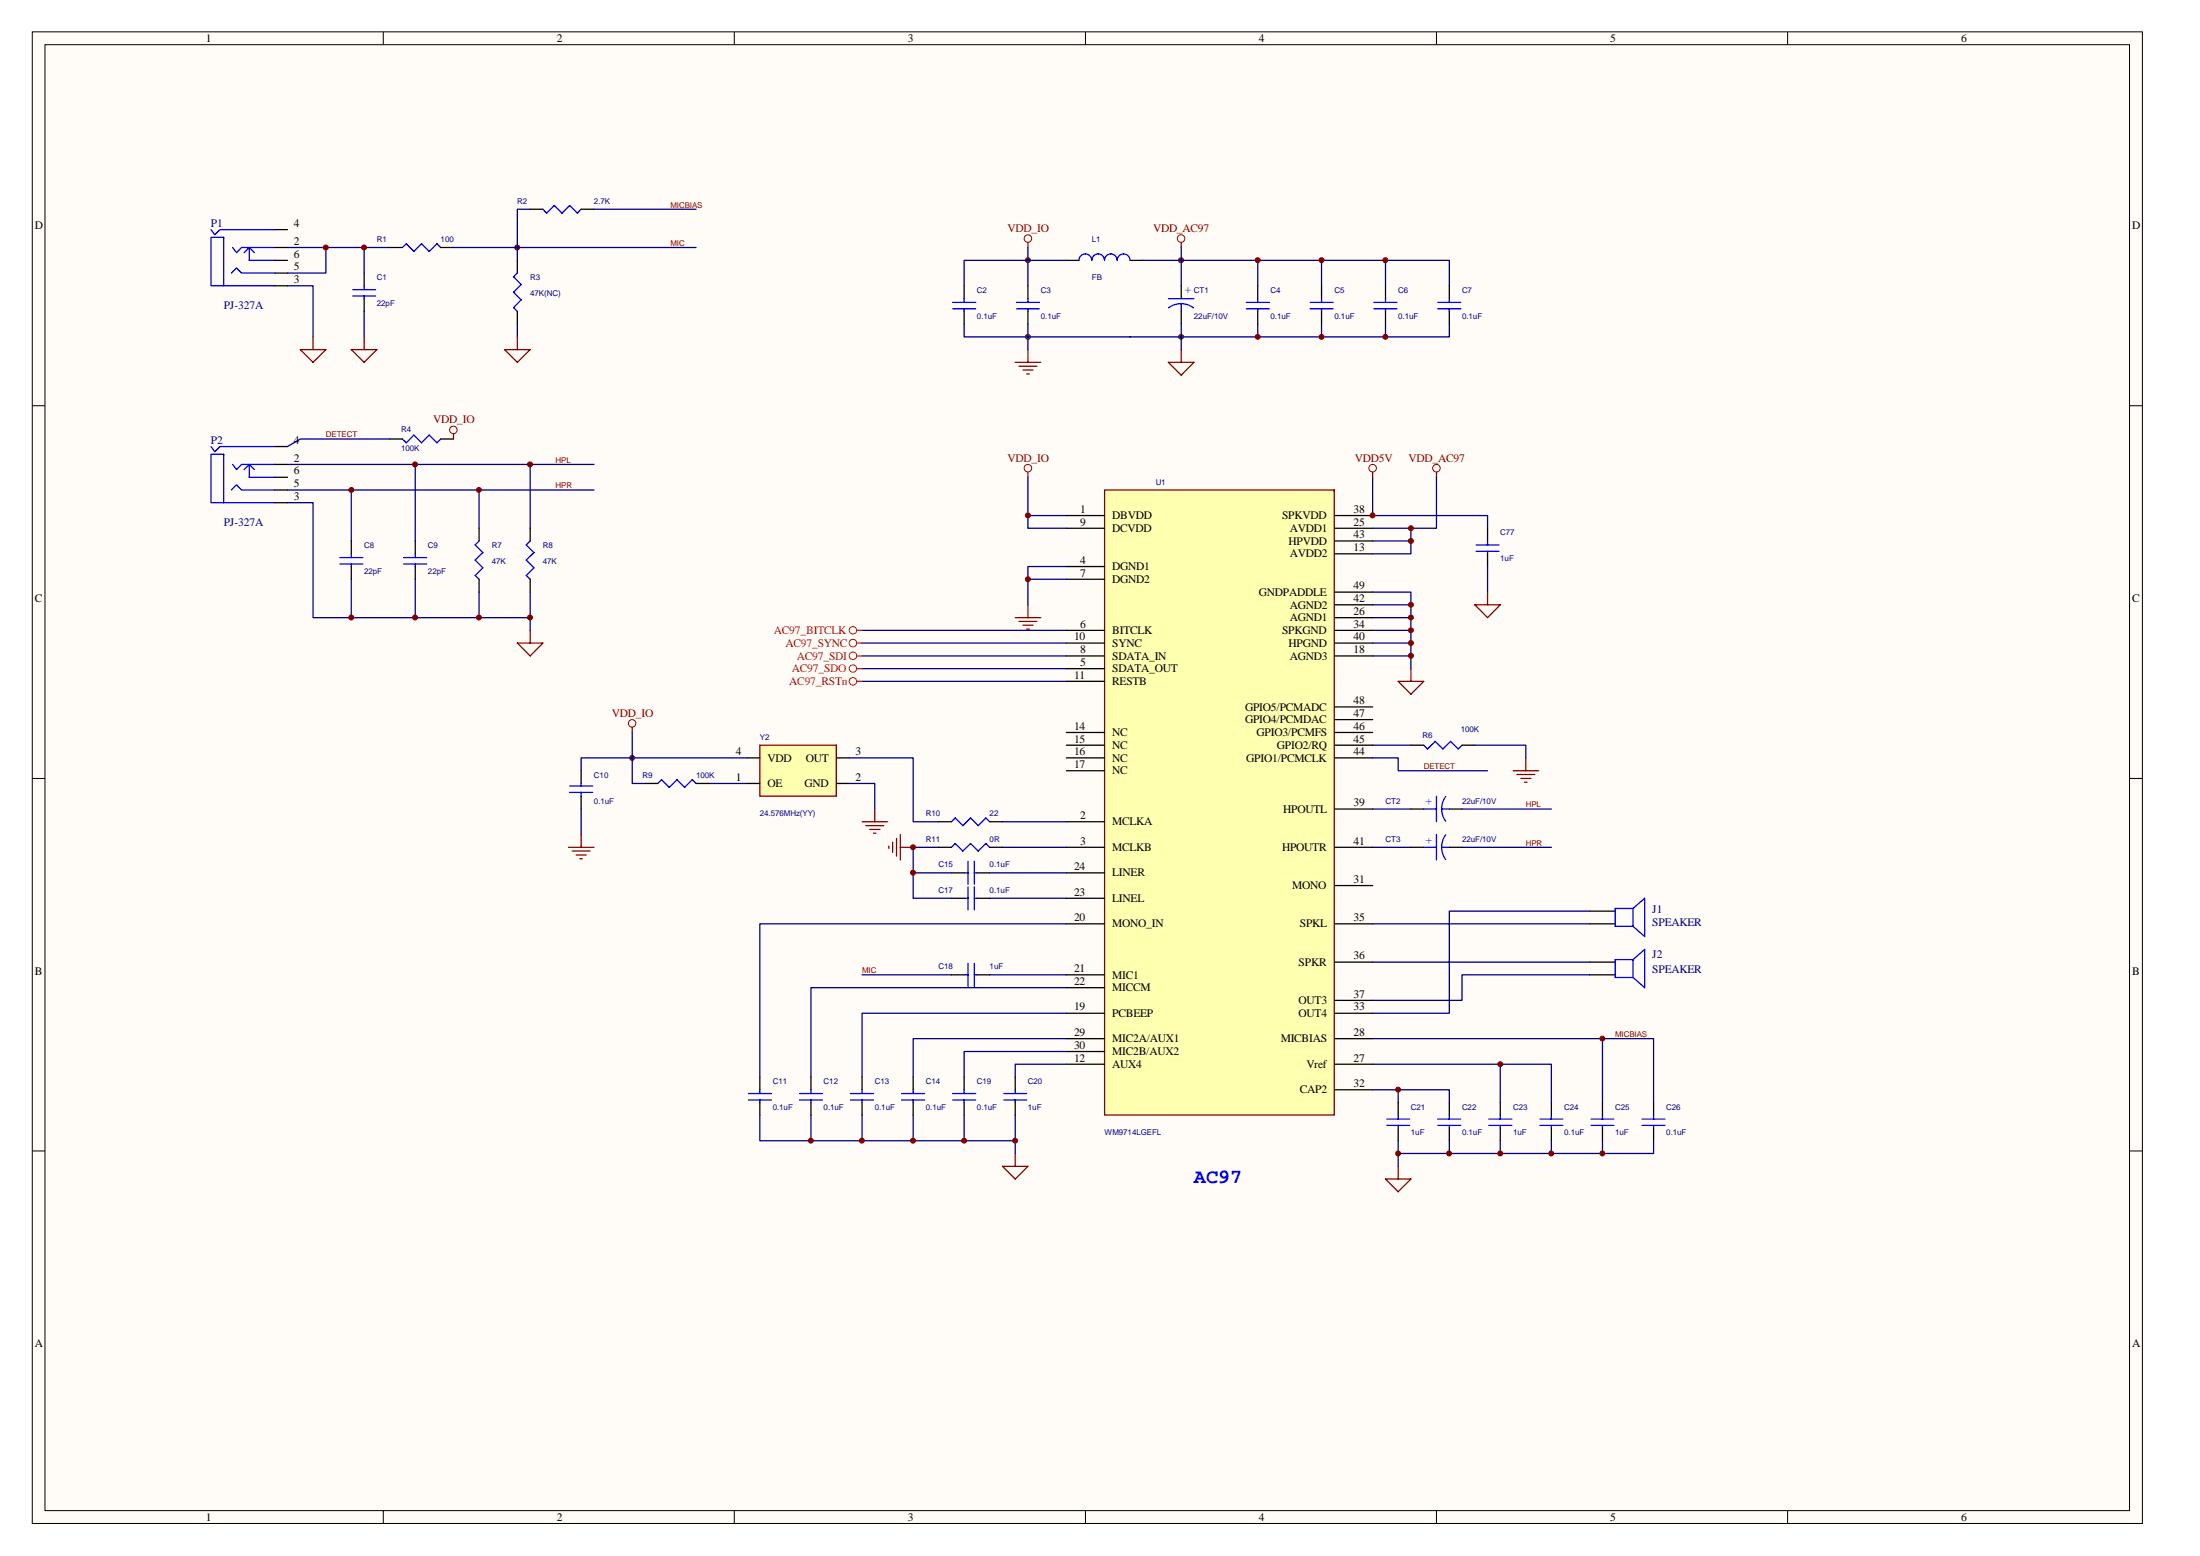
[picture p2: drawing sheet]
<svg xmlns="http://www.w3.org/2000/svg" width="297mm" height="210mm" viewBox="0 0 297 210" stroke-linecap="round" stroke-linejoin="round" font-family="sans-serif">
<path d="M4.4 4.3h284.9v201.3h-284.9z" fill="#fffcf8"/>
<g fill="none" stroke="#000" stroke-width=".14">
<path d="M4.4 4.3h284.9v201.3h-284.9zM6.1 6h281.4v197.9h-281.4zM51.7 4.3v1.7M99.1 4.3v1.7M146.6 4.3v1.7M193.9 4.3v1.7M241.4 4.3v1.7M4.4 54.8h1.7M287.5 54.8h1.8M4.4 105.1h1.7M287.5 105.1h1.8M4.4 155.3h1.7"/>
<path d="M287.5 155.3h1.8M51.7 203.9v1.7M99.1 203.9v1.7M146.6 203.9v1.7M193.9 203.9v1.7M241.4 203.9v1.7"/>
</g>
<g fill="none" stroke="#000080" stroke-width=".17">
<path d="M49.2 33.4v3.5M80.2 28.2h13.8M169.8 35.1v3.5M178.4 35.1v3.5M187.1 35.1v3.5M49.2 42v3.5M69.8 43.7v1.8M169.8 43.7v1.8M178.4 43.7v1.8M187.1 43.7v1.8M47.4 66.1v6.9M47.4 78.2v5.2"/>
<path d="M56.1 62.7v10.3M56.1 78.2v5.2M64.7 66.1v5.2M64.7 79.9v3.5M71.6 62.7v8.6M138.8 78.2h5.2M138.8 69.6h5.2M185.3 73h5.2M185.3 71.3h5.2M116.4 88.5h27.6M116.4 86.8h27.6M116.4 85.1h27.6"/>
<path d="M116.4 91.9h27.6M116.4 90.2h27.6M185.3 88.5h5.2M185.3 86.8h5.2M185.3 85.1h5.2M185.3 81.6h5.2M185.3 83.4h5.2M78.5 109.2v3.4M95.7 105.7h5.2M123.3 114.3h3.4M133.6 117.8h10.4M135.4 114.3h8.6"/>
<path d="M135.4 110.9h8.6M185.3 100.6h5.2M185.3 109.2h5.2M185.3 114.3h5.2M197.4 109.2h12.1M197.4 114.3h12.1M116.4 131.6h12.1M133.6 131.6h10.4M133.6 121.2h10.4M109.5 150.5v3.4M116.4 150.5v3.4M130.2 150.5v3.4"/>
<path d="M188.8 147.1v1.7M195.7 153.9v1.8M202.6 143.6v5.2M202.6 153.9v1.8M209.5 153.9v1.8M216.4 140.2v8.6M216.4 153.9v1.8"/>
</g>
<g fill="#800000" stroke="#800000" stroke-width=".14">
<circle cx="159.5" cy="45.5" r=".33"/>
<circle cx="159.5" cy="35.1" r=".34"/>
<circle cx="85.3" cy="102.3" r=".34"/>
<circle cx="138.8" cy="35.1" r=".34"/>
<circle cx="69.8" cy="33.4" r=".34"/>
<circle cx="138.8" cy="45.5" r=".33"/>
</g>
<g fill="none" stroke="#00f" stroke-width=".17">
<path d="M47.6 39.1h3.1M47.6 39.9h3.1M49.2 38.6v.5M49.2 39.9v.4M54.3 33.4l.6-.5 1 1 1-1 1.1 1 1-1 .5 .5M73.3 28.2l.5 .6 1-1.1 1.1 1.1 1-1.1 1.1 1.1 .5-.6M157.8 40.3h3.4M157.8 41.6a2.76 2.76 0 0 1 3.3 0M159.5 41v1M194.1 40.8h3.1M194.1 41.7h3.1M195.7 40.3v.5"/>
<path d="M195.7 41.7v.3M45.9 75.2h3.1M45.9 76.1h3.1M47.4 74.7v.5M47.4 76.1v.4M54.5 75.2h3.1M54.5 76.1h3.1M56.1 74.7v.5M56.1 76.1v.4M221.7 151h3.1M221.7 151.9h3.1M223.3 150.5v.5"/>
<path d="M223.3 151.9v.3"/>
</g>
<g fill="none" stroke="#000" stroke-width=".17">
<path d="M49.2 36.9v1.7M52.6 33.4h1.7M59.5 33.4h1.7M71.6 28.2h1.7M78.5 28.2h1.7M159.5 38.6v1.7M195.7 38.6v1.7M49.2 40.3v1.7M159.5 42v1.7M195.7 42v1.7M47.4 73v1.7M47.4 76.5v1.7"/>
<path d="M56.1 73v1.7M56.1 76.5v1.7M223.3 148.8v1.7M223.3 152.2v1.7"/>
</g>
<path d="M102.6 100.6v6.8h10.3v-6.8z" fill-rule="evenodd" fill="#ffffb0" stroke="#800000" stroke-width=".17"/>
<g fill="none" stroke="#000" stroke-width=".17">
<path d="M130.2 38.6v1.7M178.4 38.6v1.7M130.2 42v1.7M178.4 42v1.7M78.5 104v1.7M78.5 107.5v1.7M87.1 105.7h1.7M94 105.7h1.7M100.9 105.7h1.7M100.9 102.3h1.7M112.9 105.7h1.8M112.9 102.3h1.8"/>
<path d="M130.2 145.3v1.8M130.2 148.8v1.7"/>
</g>
<g fill="none" stroke="#00f" stroke-width=".17">
<path d="M128.6 40.8h3.1M128.6 41.7h3.1M130.2 40.3v.5M130.2 41.7v.3M176.9 40.8h3.1M176.9 41.7h3.1M178.4 40.3v.5M178.4 41.7v.3M76.9 106.9h3.1M76.9 106.1h3.1M78.5 105.7v.4M78.5 106.9v.6"/>
<path d="M88.8 105.7l.5-.5 1.1 1.1 1-1.1 1 1.1 1.1-1.1 .5 .5M128.6 147.6h3.1M128.6 148.4h3.1M130.2 147.1v.5M130.2 148.4v.4"/>
</g>
<path d="M149.1 66.1v84.4h31v-84.4z" fill-rule="evenodd" fill="#ffffb0" stroke="#800000" stroke-width=".17"/>
<g fill="none" stroke="#000" stroke-width=".17">
<path d="M30.2 32h.1M37.1 35.1h1.7M37.1 38.6h1.7M37.1 36.9h1.7M37.1 33.4h1.7M37.1 31h1.7M69.8 35.1v1.8M138.8 38.6v1.7M144 35.1h1.7M152.6 35.1h1.7M169.8 38.6v1.7M187.1 38.6v1.7"/>
<path d="M52.6 59.2h1.7M59.5 59.2h1.7M69.8 42v1.7M138.8 42v1.7M169.8 42v1.7M187.1 42v1.7M30.2 61.3h.1M37.1 67.8h1.7M37.1 66.1h1.7M37.1 64.4h1.7M37.1 62.7h1.7M37.1 60.3h1.7"/>
<path d="M64.7 71.3v1.7M64.7 78.2v1.7M71.6 71.3v1.7M71.6 78.2v1.7M144 69.6h5.1M144 71.3h5.1M144 76.5h5.1M144 78.2h5.1M180.2 69.6h5.1M180.2 71.3h5.1M180.2 73h5.1M180.2 74.7h5.1"/>
<path d="M180.2 79.9h5.1M200.8 71.3v1.7M200.8 74.7v1.8M144 85.1h5.1M144 86.8h5.1M144 88.5h5.1M144 90.2h5.1M144 91.9h5.1M144 98.8h5.1M180.2 85.1h5.1M180.2 86.8h5.1M180.2 88.5h5.1"/>
<path d="M180.2 98.8h5.1M180.2 81.6h5.1M180.2 83.4h5.1M180.2 95.4h5.1M180.2 97.1h5.1M126.7 110.9h1.8M126.7 114.3h1.8M128.5 117.8h1.7M131.9 117.8h1.7M133.6 110.9h1.8M133.6 114.3h1.8M144 100.6h5.1"/>
<path d="M144 102.3h5.1M144 104h5.1M144 110.9h5.1M144 114.3h5.1M144 117.8h5.1M180.2 100.6h5.1M180.2 102.3h5.1M180.2 114.3h5.1M180.2 109.2h5.1M180.2 119.5h5.1M190.5 100.6h1.7M190.5 114.3h1.7"/>
<path d="M190.5 109.2h1.7M195.7 114.3h1.7M195.7 109.2h1.7M197.4 100.6h1.7M128.5 121.2h1.7M128.5 131.6h1.7M131.9 121.2h1.7M131.9 131.6h1.7M144 121.2h5.1M144 124.7h5.1M144 131.6h5.1M144 133.3h5.1"/>
<path d="M144 136.7h5.1M180.2 124.7h5.1M180.2 136.7h5.1M180.2 129.8h5.1M180.2 135h5.1M214.6 124.7h3.5M214.6 131.6h3.5M214.6 129.8h3.5M214.6 123h3.5M102.6 145.3v1.8M102.6 148.8v1.7M109.5 145.3v1.8"/>
<path d="M109.5 148.8v1.7M116.4 145.3v1.8M116.4 148.8v1.7M123.3 145.3v1.8M123.3 148.8v1.7M137.1 145.3v1.8M137.1 148.8v1.7M144 140.2h5.1M144 141.9h5.1M144 143.6h5.1M180.2 140.2h5.1M180.2 143.6h5.1"/>
<path d="M180.2 147.1h5.1M188.8 148.8v1.7M188.8 152.2v1.7M195.7 148.8v1.7M195.7 152.2v1.7M202.6 148.8v1.7M202.6 152.2v1.7M209.5 148.8v1.7M209.5 152.2v1.7M216.4 148.8v1.7M216.4 152.2v1.7"/>
</g>
<g fill="none" stroke="#00f" stroke-width=".17">
<path d="M28.5 32h1.7v6.6h-1.7zM28.5 31l.5 .7 .7-.7h7.4M30.2 38.6h6.9M31.2 36.9l.7-.7 .7 .7h4.5M31.4 33.4l.5 .7 .7-.7h4.5M33 34.1l.7-.7 .7 .7M33.7 33.6v1.5h3.4M69.8 36.9l-.5 .5 1.1 1-1.1 1 1.1 1.1-1.1 1 .5 .5M145.7 35.1a.86 .86 0 0 1 .8-.8 .86 .86 0 0 1 .9 .8M147.4 35.1a.85 .85 0 0 1 .9-.8 .85 .85 0 0 1 .8 .8 .86 .86 0 0 1 .9-.8 .86 .86 0 0 1 .8 .8M150.9 35.1a.86 .86 0 0 1 .8-.8 .86 .86 0 0 1 .9 .8M54.3 59.2l.6 .6 1-1.1 1 1.1 1.1-1.1 1 1.1 .5-.6"/>
<path d="M137.2 40.8h3.2M137.2 41.7h3.2M138.8 40.3v.5M138.8 41.7v.3M168.3 40.8h3.1M168.3 41.7h3.1M169.8 40.3v.5M169.8 41.7v.3M185.5 40.8h3.1M185.5 41.7h3.1M187.1 40.3v.5M187.1 41.7v.3"/>
<path d="M28.5 61.3h1.7v6.5h-1.7zM28.5 60.3l.5 .7 .7-.7h7.4M30.2 67.8h6.9M31.2 66.1l.7-.7 .7 .7h4.5M31.4 62.7l.5 .7 .7-.7h4.5M33 63.4l.7-.7 .7 .7M33.7 62.8v1.6h3.4M64.7 73l-.5 .5 1 1.1-1 1 1 1-1 1.1 .5 .5M71.6 73l-.5 .5 1 1.1-1 1 1 1-1 1.1 .5 .5M199.3 73.5h3.1M199.3 74.4h3.1M200.8 73v.5"/>
<path d="M200.8 74.4v.3M128.5 110.9l.5-.5 1 1 1-1 1.1 1 1-1 .5 .5M128.5 114.3l.5-.5 1 1.1 1-1.1 1.1 1.1 1-1.1 .5 .5M130.2 117.8h.5M130.7 116.2v3.1M130.7 119.7v3.1M131.5 116.2v3.1M131.5 119.7v3.1M131.5 117.8h.4M192.2 109.2h1.7M192.2 114.3h1.7M192.2 100.6l.5 .5 1.1-1 1 1 1.1-1 1 1 .5-.5"/>
<path d="M193.9 107.5v3.4M193.9 112.6v3.5M194.6 109.2l.1 .7 .5 .9M194.6 114.3l.1 .7 .5 1M194.6 109.2h1.1M194.6 114.3h1.1M195.2 107.5l-.5 .9-.1 .8M195.2 112.6l-.5 1-.1 .7M130.2 131.6h.5M130.2 121.2h.5M130.7 130v3.1M131.5 131.6h.4"/>
<path d="M131.5 130v3.1M131.5 121.2h.4M220.5 122.6l1.6-1.4v5.2l-1.6-1.4M220.5 129.5l1.6-1.4v5.2l-1.6-1.4M220.5 122.6v2.4M220.5 129.5v2.4M220.5 122.6h-2.4v2.4h2.4M220.5 129.5h-2.4v2.4h2.4M101 147.6h3.2M101 148.4h3.2M102.6 147.1v.5M102.6 148.4v.4"/>
<path d="M107.9 147.6h3.1M107.9 148.4h3.1M109.5 147.1v.5M109.5 148.4v.4M114.8 147.6h3.1M114.8 148.4h3.1M116.4 147.1v.5M116.4 148.4v.4M121.7 147.6h3.1M121.7 148.4h3.1M123.3 147.1v.5M123.3 148.4v.4"/>
<path d="M135.5 147.6h3.1M135.5 148.4h3.1M137.1 147.1v.5M137.1 148.4v.4M187.2 151h3.1M187.2 151.9h3.1M188.8 150.5v.5M188.8 151.9v.3M194.1 151h3.1M194.1 151.9h3.1M195.7 150.5v.5M195.7 151.9v.3"/>
<path d="M201 151h3.1M201 151.9h3.1M202.6 150.5v.5M202.6 151.9v.3M207.9 151h3.1M207.9 151.9h3.1M209.5 150.5v.5M209.5 151.9v.3M214.8 151h3.1M214.8 151.9h3.1M216.4 150.5v.5M216.4 151.9v.3"/>
</g>
<g fill="none" stroke="#800000" stroke-width=".14">
<circle cx="138.8" cy="32.2" r=".51"/>
<circle cx="159.5" cy="32.2" r=".51"/>
<circle cx="61.2" cy="58" r=".51"/>
<circle cx="138.8" cy="63.2" r=".51"/>
<circle cx="185.3" cy="63.2" r=".51"/>
<circle cx="193.9" cy="63.2" r=".51"/>
<circle cx="85.3" cy="97.6" r=".51"/>
</g>
<g fill="none" stroke="#800000" stroke-width=".17">
<path d="M138.8 32.7v.7M159.5 32.7v.7M40.6 47.2h3.4l-1.7 1.7zM42.3 45.5v1.7M47.4 47.2h3.5l-1.7 1.7zM49.2 45.5v1.7M61.2 58.5v.7M68.1 47.2h3.5l-1.8 1.7zM69.8 45.5v1.7M137.1 48.9h3.4M137.6 49.4h2.4M138.1 49.9h1.4"/>
<path d="M138.6 50.5h.4M138.8 47.2v1.7M157.8 48.9h3.4l-1.7 1.7zM159.5 47.2v1.7M138.8 63.7v.7M185.3 63.7v.7M193.9 63.7v.7M200.8 79.9v1.7M69.8 86.8h3.5l-1.7 1.7zM71.6 85.1v1.7M85.4 98.1v.7M137.1 83.4h3.4"/>
<path d="M137.6 83.9h2.4M138.1 84.4h1.4M138.6 84.9h.4M138.8 81.6v1.8M188.8 91.9h3.4l-1.7 1.8zM190.5 90.2v1.7M199.1 81.6h3.5l-1.8 1.8zM76.7 114.3h3.5M77.3 114.9h2.4M77.8 115.4h1.4M78.3 115.9h.3M78.5 112.6v1.7"/>
<path d="M116.4 110.9h3.4M116.9 111.4h2.4M117.4 111.9h1.4M117.9 112.4h.4M118.1 109.2v1.7M120 114.2v.3M120.5 113.6v1.4M121 113.1v2.4M121.6 112.6v3.5M121.6 114.3h1.7M204.3 104h3.4M204.8 104.5h2.4"/>
<path d="M205.3 105.1h1.4M205.8 105.6h.4M206 102.3v1.7M135.4 157.4h3.4l-1.7 1.7zM137.1 155.7v1.7M187.1 159.1h3.4l-1.7 1.7zM188.8 157.4v1.7"/>
</g>
<g fill="none" stroke="#f00" stroke-width=".14">
<circle cx="115.2" cy="86.8" r=".51"/>
<circle cx="115.2" cy="88.5" r=".51"/>
<circle cx="115.2" cy="91.9" r=".51"/>
<circle cx="115.2" cy="90.2" r=".51"/>
<circle cx="115.2" cy="85.1" r=".51"/>
</g>
<path d="M115.7 85.1h.7M115.7 86.8h.7M115.7 90.2h.7M115.7 88.5h.7M115.7 91.9h.7" fill="none" stroke="#f00" stroke-width=".17"/>
<g fill="none" stroke="#000080" stroke-width=".17">
<path d="M38.8 38.6h3.5v6.9M38.8 33.4h13.8M44 33.4v3.5h-5.2M61.2 33.4h32.8M71.6 28.2h-1.8v6.9M138.8 33.4v5.2M144 35.1h-13.8v3.5M154.3 35.1h41.4v3.5M159.5 33.4v5.2M52.6 59.2h-12l-1.8 1.1M130.2 43.7v1.8h65.5v-1.8M138.8 43.7v3.5"/>
<path d="M159.5 43.7v3.5M38.8 67.8h3.5v15.6h29.3M38.8 66.1h41.4M38.8 62.7h41.4M71.6 79.9v5.2M138.8 64.4v6.9h5.2M144 76.5h-5.2v5.1M185.3 79.9h5.2v10.3M185.3 64.4v5.2h15.5v1.7M193.9 64.4v6.9h-3.4v3.4h-5.2M200.8 76.5v3.4M85.4 98.8v6.9h1.7"/>
<path d="M100.9 102.3h-22.4v1.7M114.7 105.7h3.4v3.5M114.7 102.3h8.6v8.6h3.4M123.3 114.3v6.9h5.2M123.3 117.8h5.2M185.3 102.3h3.5v1.7h12M199.1 100.6h6.9v1.7M144 133.3h-34.5v12M144 136.7h-27.6v8.6M144 124.7h-41.4v20.6M185.3 124.7h29.3M185.3 129.8h29.3"/>
<path d="M214.6 123h-18.9v13.7h-10.4M214.6 131.6h-17.2v3.4h-12.1M102.6 150.5v3.4h20.7v-3.4M123.3 153.9h13.8M137.1 150.5v5.2M144 140.2h-20.7v5.1M144 141.9h-13.8v3.4M144 143.6h-6.9v1.7M185.3 147.1h10.4v1.7M185.3 143.6h24.2v5.2M185.3 140.2h38v8.6M188.8 153.9v3.5"/>
<path d="M223.3 153.9v1.8h-34.5"/>
</g>
<g fill="#800000" stroke="#800000" stroke-width=".14">
<circle cx="47.4" cy="83.3" r=".34"/>
<circle cx="49.1" cy="33.4" r=".34"/>
<circle cx="56" cy="83.3" r=".34"/>
<circle cx="64.7" cy="83.3" r=".34"/>
<circle cx="109.5" cy="153.9" r=".33"/>
<circle cx="116.4" cy="153.9" r=".33"/>
<circle cx="123.3" cy="153.9" r=".33"/>
<circle cx="130.2" cy="153.9" r=".33"/>
<circle cx="137.1" cy="153.9" r=".33"/>
<circle cx="138.8" cy="78.2" r=".34"/>
<circle cx="138.8" cy="69.6" r=".34"/>
<circle cx="169.8" cy="45.5" r=".33"/>
<circle cx="169.8" cy="35.1" r=".34"/>
<circle cx="178.4" cy="45.5" r=".33"/>
<circle cx="178.4" cy="35.1" r=".34"/>
<circle cx="187.1" cy="45.5" r=".33"/>
<circle cx="187" cy="35.1" r=".34"/>
<circle cx="188.8" cy="155.7" r=".34"/>
<circle cx="188.8" cy="147" r=".34"/>
<circle cx="190.5" cy="88.5" r=".34"/>
<circle cx="190.5" cy="86.8" r=".34"/>
<circle cx="190.5" cy="85.1" r=".33"/>
<circle cx="190.5" cy="83.3" r=".34"/>
<circle cx="190.5" cy="81.6" r=".33"/>
<circle cx="195.7" cy="155.7" r=".34"/>
<circle cx="202.6" cy="155.7" r=".34"/>
<circle cx="202.6" cy="143.6" r=".33"/>
<circle cx="209.4" cy="155.7" r=".34"/>
<circle cx="216.3" cy="155.7" r=".34"/>
<circle cx="216.3" cy="140.2" r=".33"/>
<circle cx="71.6" cy="83.3" r=".34"/>
<circle cx="47.4" cy="66.1" r=".33"/>
<circle cx="56" cy="62.7" r=".34"/>
<circle cx="64.7" cy="66.1" r=".33"/>
<circle cx="71.6" cy="62.7" r=".34"/>
<circle cx="44" cy="33.4" r=".34"/>
<circle cx="123.3" cy="117.8" r=".34"/>
<circle cx="123.3" cy="114.3" r=".33"/>
<circle cx="190.5" cy="73" r=".34"/>
<circle cx="190.5" cy="71.3" r=".33"/>
<circle cx="185.3" cy="69.6" r=".34"/>
</g>
<text font-size="2.7" fill="#00f" x="161.2" y="159.7">AC97</text>
<g font-size="1.6">
<text x="27.8" y="5.7">1</text>
<text x="75.2" y="5.7">2</text>
<text x="122.6" y="5.7">3</text>
<text x="170" y="5.7">4</text>
<text x="217.4" y="5.7">5</text>
<text x="264.8" y="5.7">6</text>
<text x="4.7" y="31">D</text>
<text x="39.7" y="34.8">6</text>
<text x="39.7" y="33">2</text>
<text x="39.7" y="30.6">4</text>
<text x="287.9" y="31">D</text>
<text x="39.7" y="38.2">3</text>
<text x="39.7" y="36.5">5</text>
<text x="39.7" y="59.9">4</text>
<text x="39.7" y="65.8">5</text>
<text x="39.7" y="64">6</text>
<text x="39.7" y="62.3">2</text>
<text x="39.7" y="67.5">3</text>
<text x="145.9" y="69.2">1</text>
<text x="145.9" y="70.9">9</text>
<text x="150.2" y="70.1">DBVDD</text>
<text x="150.2" y="71.8">DCVDD</text>
<text x="173.1" y="70.1">SPKVDD</text>
<text x="174.1" y="71.8">AVDD1</text>
<text x="182.7" y="69.2">38</text>
<text x="182.7" y="70.9">25</text>
<text x="145.9" y="76.1">4</text>
<text x="145.9" y="77.8">7</text>
<text x="150.2" y="76.9">DGND1</text>
<text x="174" y="73.5">HPVDD</text>
<text x="174.1" y="75.2">AVDD2</text>
<text x="182.7" y="72.6">43</text>
<text x="182.7" y="74.4">13</text>
<text x="4.7" y="81.3">C</text>
<text x="150.2" y="78.7">DGND2</text>
<text x="170" y="80.4">GNDPADDLE</text>
<text x="174.1" y="82.1">AGND2</text>
<text x="174.1" y="83.8">AGND1</text>
<text x="182.7" y="79.5">49</text>
<text x="182.7" y="81.3">42</text>
<text x="182.7" y="83">26</text>
<text x="287.9" y="81.3">C</text>
<text x="145" y="86.4">10</text>
<text x="145.9" y="84.7">6</text>
<text x="145.9" y="88.1">8</text>
<text x="145.9" y="89.9">5</text>
<text x="150.2" y="85.6">BITCLK</text>
<text x="150.2" y="87.3">SYNC</text>
<text x="150.2" y="89">SDATA_IN</text>
<text x="173.1" y="85.6">SPKGND</text>
<text x="174" y="87.3">HPGND</text>
<text x="174.1" y="89">AGND3</text>
<text x="182.7" y="84.7">34</text>
<text x="182.7" y="86.4">40</text>
<text x="182.7" y="88.1">18</text>
<text x="145" y="91.6">11</text>
<text x="150.2" y="90.7">SDATA_OUT</text>
<text x="150.2" y="92.5">RESTB</text>
<text x="168.1" y="95.9">GPIO5/PCMADC</text>
<text x="182.7" y="95">48</text>
<text x="99.3" y="101.9">4</text>
<text x="115.5" y="101.9">3</text>
<text x="145" y="98.5">14</text>
<text x="145" y="100.2">15</text>
<text x="145" y="101.9">16</text>
<text x="150.2" y="99.3">NC</text>
<text x="150.2" y="101">NC</text>
<text x="168.1" y="97.6">GPIO4/PCMDAC</text>
<text x="169.6" y="99.3">GPIO3/PCMFS</text>
<text x="172.4" y="101">GPIO2/RQ</text>
<text x="182.7" y="98.5">46</text>
<text x="182.7" y="100.2">45</text>
<text x="182.7" y="96.8">47</text>
<text x="182.7" y="101.9">44</text>
<text x="99.3" y="105.4">1</text>
<text x="103.6" y="106.2">OE</text>
<text x="103.6" y="102.8">VDD</text>
<text x="108.6" y="106.2">GND</text>
<text x="108.8" y="102.8">OUT</text>
<text x="115.5" y="105.4">2</text>
<text x="145" y="103.6">17</text>
<text x="150.2" y="102.8">NC</text>
<text x="150.2" y="104.5">NC</text>
<text x="168.3" y="102.8">GPIO1/PCMCLK</text>
<text x="145.9" y="110.5">2</text>
<text x="145.9" y="114">3</text>
<text x="150.2" y="111.4">MCLKA</text>
<text x="173.3" y="109.7">HPOUTL</text>
<text x="182.7" y="108.8">39</text>
<text x="182.7" y="114">41</text>
<text x="145" y="117.4">24</text>
<text x="150.2" y="114.8">MCLKB</text>
<text x="150.2" y="118.3">LINER</text>
<text x="173.1" y="114.8">HPOUTR</text>
<text x="174.5" y="120">MONO</text>
<text x="182.7" y="119.1">31</text>
<text x="145" y="120.9">23</text>
<text x="145" y="124.3">20</text>
<text x="150.2" y="121.7">LINEL</text>
<text x="150.2" y="125.2">MONO_IN</text>
<text x="175.5" y="125.2">SPKL</text>
<text x="182.7" y="124.3">35</text>
<text x="4.7" y="131.5">B</text>
<text x="145" y="131.2">21</text>
<text x="175.3" y="130.3">SPKR</text>
<text x="182.7" y="129.5">36</text>
<text x="287.9" y="131.5">B</text>
<text x="145" y="132.9">22</text>
<text x="145" y="136.4">19</text>
<text x="150.2" y="132.1">MIC1</text>
<text x="150.2" y="133.8">MICCM</text>
<text x="150.2" y="137.2">PCBEEP</text>
<text x="175.3" y="135.5">OUT3</text>
<text x="175.3" y="137.2">OUT4</text>
<text x="182.7" y="134.6">37</text>
<text x="182.7" y="136.4">33</text>
<text x="145" y="139.8">29</text>
<text x="145" y="141.5">30</text>
<text x="145" y="143.3">12</text>
<text x="150.2" y="140.7">MIC2A/AUX1</text>
<text x="150.2" y="142.4">MIC2B/AUX2</text>
<text x="172.9" y="140.7">MICBIAS</text>
<text x="182.7" y="143.3">27</text>
<text x="182.7" y="139.8">28</text>
<text x="150.2" y="144.1">AUX4</text>
<text x="175.5" y="147.6">CAP2</text>
<text x="176.4" y="144.1">Vref</text>
<text x="182.7" y="146.7">32</text>
<text x="4.7" y="181.8">A</text>
<text x="287.9" y="181.8">A</text>
<text x="27.8" y="205.2">1</text>
<text x="75.2" y="205.2">2</text>
<text x="122.6" y="205.2">3</text>
<text x="170" y="205.2">4</text>
<text x="217.4" y="205.2">5</text>
<text x="264.8" y="205.2">6</text>
</g>
<g font-size="1.6" fill="#000080">
<text x="28.5" y="30.6">P1</text>
<text x="30.2" y="41.7">PJ-327A</text>
<text x="28.5" y="59.9">P2</text>
<text x="30.2" y="70.9">PJ-327A</text>
<text x="223.1" y="123.3">J1</text>
<text x="223.1" y="125">SPEAKER</text>
<text x="223.1" y="129.3">J2</text>
<text x="223.1" y="131.4">SPEAKER</text>
</g>
<g font-size="1.6" fill="#800000">
<text x="136" y="31.3">VDD_IO</text>
<text x="155.7" y="31.3">VDD_AC97</text>
<text x="58.5" y="57.1">VDD_IO</text>
<text x="136" y="62.3">VDD_IO</text>
<text x="182.9" y="62.3">VDD5V</text>
<text x="190.2" y="62.3">VDD_AC97</text>
<text x="82.6" y="96.8">VDD_IO</text>
</g>
<g font-size="1.6" fill="#00f">
<text x="160" y="39.6">+</text>
<text x="193.3" y="113.8" transform="rotate(-90 193.3 113.8)">+</text>
<text x="193.3" y="108.6" transform="rotate(-90 193.3 108.6)">+</text>
</g>
<g font-size="1.6" fill="#f00">
<text x="104.5" y="85.6">AC97_BITCLK</text>
<text x="106" y="87.3">AC97_SYNC</text>
<text x="107.6" y="89">AC97_SDI</text>
<text x="106.6" y="92.5">AC97_RSTn</text>
<text x="106.9" y="90.7">AC97_SDO</text>
</g>
<g font-size="1.1" fill="#000080">
<text x="69.8" y="27.5">R2</text>
<text x="80.2" y="27.5">2.7K</text>
<text x="50.9" y="32.7">R1</text>
<text x="59.5" y="32.7">100</text>
<text x="147.4" y="32.7">L1</text>
<text x="50.9" y="37.8">C1</text>
<text x="50.9" y="41.3">22pF</text>
<text x="71.6" y="37.8">R3</text>
<text x="71.6" y="39.9">47K(NC)</text>
<text x="131.9" y="39.5">C2</text>
<text x="140.5" y="39.5">C3</text>
<text x="147.4" y="37.8">FB</text>
<text x="161.2" y="39.5">CT1</text>
<text x="171.6" y="39.5">C4</text>
<text x="180.2" y="39.5">C5</text>
<text x="188.8" y="39.5">C6</text>
<text x="197.4" y="39.5">C7</text>
<text x="131.9" y="43">0.1uF</text>
<text x="140.5" y="43">0.1uF</text>
<text x="161.2" y="43">22uF/10V</text>
<text x="171.6" y="43">0.1uF</text>
<text x="180.2" y="43">0.1uF</text>
<text x="188.8" y="43">0.1uF</text>
<text x="197.4" y="43">0.1uF</text>
<text x="54.2" y="58.3">R4</text>
<text x="54.2" y="60.9">100K</text>
<text x="156" y="65.4">U1</text>
<text x="49.2" y="74">C8</text>
<text x="49.2" y="77.4">22pF</text>
<text x="57.8" y="74">C9</text>
<text x="57.8" y="77.4">22pF</text>
<text x="66.4" y="74">R7</text>
<text x="66.4" y="76.1">47K</text>
<text x="73.3" y="74">R8</text>
<text x="73.3" y="76.1">47K</text>
<text x="202.6" y="72.3">C77</text>
<text x="202.6" y="75.7">1uF</text>
<text x="102.6" y="99.8">Y2</text>
<text x="192.1" y="99.7">R6</text>
<text x="197.2" y="98.8">100K</text>
<text x="80.2" y="105">C10</text>
<text x="86.7" y="105">R9</text>
<text x="94" y="105">100K</text>
<text x="80.2" y="108.4">0.1uF</text>
<text x="102.6" y="110.2">24.576MHz(YY)</text>
<text x="125" y="110.2">R10</text>
<text x="125" y="113.6">R11</text>
<text x="133.6" y="110.2">22</text>
<text x="133.6" y="113.6">0R</text>
<text x="187.1" y="108.4">CT2</text>
<text x="187.1" y="113.6">CT3</text>
<text x="197.4" y="108.4">22uF/10V</text>
<text x="197.4" y="113.6">22uF/10V</text>
<text x="126.7" y="117">C15</text>
<text x="133.6" y="117">0.1uF</text>
<text x="126.7" y="120.5">C17</text>
<text x="133.6" y="120.5">0.1uF</text>
<text x="126.7" y="130.8">C18</text>
<text x="133.6" y="130.8">1uF</text>
<text x="104.3" y="146.3">C11</text>
<text x="104.3" y="149.8">0.1uF</text>
<text x="111.2" y="146.3">C12</text>
<text x="111.2" y="149.8">0.1uF</text>
<text x="118.1" y="146.3">C13</text>
<text x="118.1" y="149.8">0.1uF</text>
<text x="125" y="146.3">C14</text>
<text x="125" y="149.8">0.1uF</text>
<text x="131.9" y="146.3">C19</text>
<text x="131.9" y="149.8">0.1uF</text>
<text x="138.8" y="146.3">C20</text>
<text x="138.8" y="149.8">1uF</text>
<text x="190.5" y="149.8">C21</text>
<text x="197.4" y="149.8">C22</text>
<text x="204.3" y="149.8">C23</text>
<text x="211.2" y="149.8">C24</text>
<text x="218.1" y="149.8">C25</text>
<text x="225" y="149.8">C26</text>
<text x="149.1" y="153.2">WM9714LGEFL</text>
<text x="190.5" y="153.2">1uF</text>
<text x="197.4" y="153.2">0.1uF</text>
<text x="204.3" y="153.2">1uF</text>
<text x="211.2" y="153.2">0.1uF</text>
<text x="218.1" y="153.2">1uF</text>
<text x="225" y="153.2">0.1uF</text>
</g>
<g font-size="1.1" fill="#800000">
<text x="90.5" y="28">MICBIAS</text>
<text x="90.5" y="33.2">MIC</text>
<text x="44" y="59">DETECT</text>
<text x="75" y="62.4">HPL</text>
<text x="75" y="65.9">HPR</text>
<text x="192.2" y="103.8">DETECT</text>
<text x="206" y="108.9">HPL</text>
<text x="206" y="114.1">HPR</text>
<text x="116.4" y="131.3">MIC</text>
<text x="218.1" y="139.9">MICBIAS</text>
</g>
</svg>
